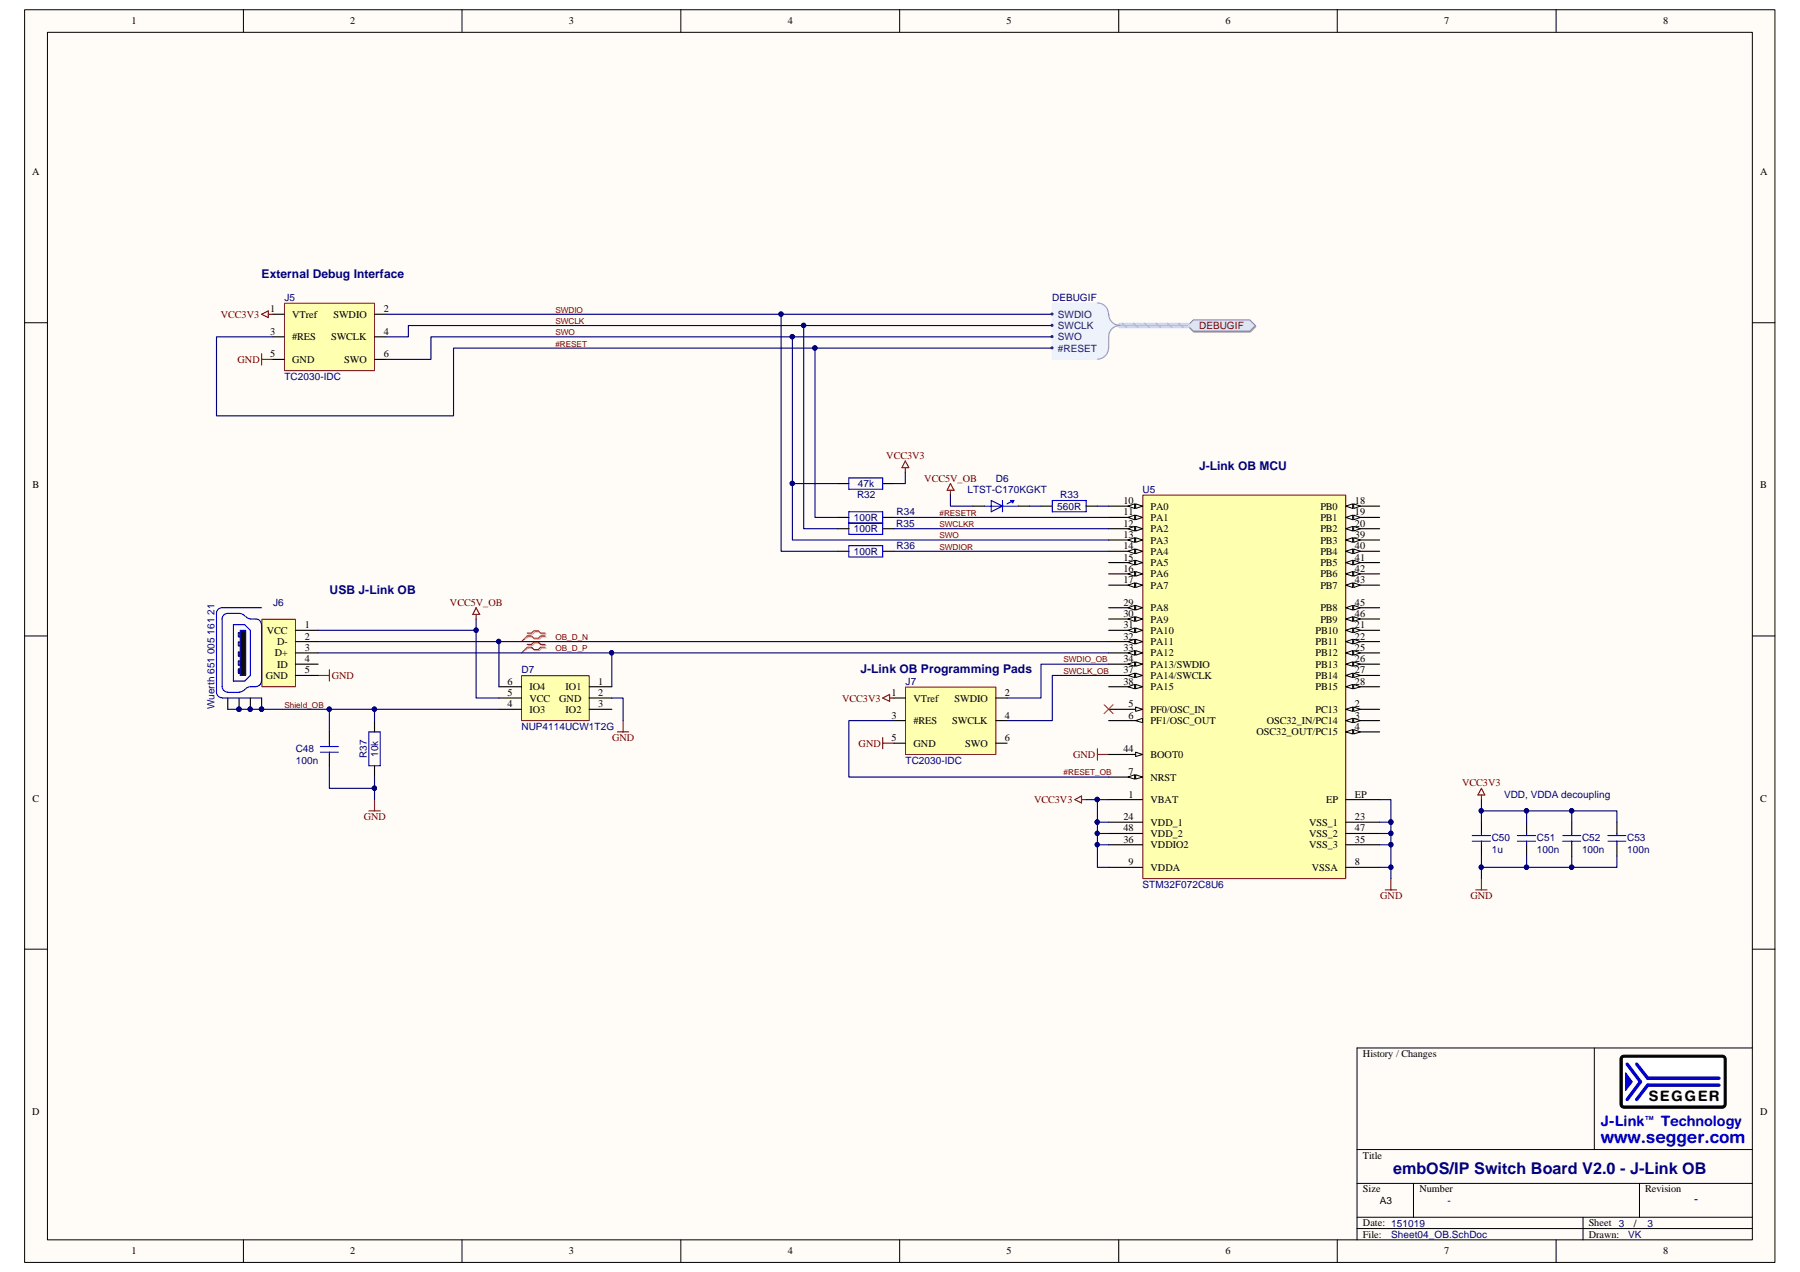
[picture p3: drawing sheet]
<svg xmlns="http://www.w3.org/2000/svg" width="297mm" height="210mm" viewBox="0 0 297 210" stroke-linecap="round" stroke-linejoin="round" font-family="sans-serif">
<path d="M4.1 1.7h288.8v206.6h-288.8z" fill="#fffcf8"/>
<path d="M4.1 1.6h288.8v206.7h-288.8z" fill="none" stroke="#000" stroke-width=".17"/>
<path d="M7.9 5.4h281.3v199.2h-281.3z" fill="#fffcf8"/>
<g fill="none" stroke="#000" stroke-width=".17">
<path d="M7.8 5.3h281.4v199.3h-281.4zM40.2 1.6v3.7M76.2 1.6v3.7M112.3 1.6v3.7M148.5 1.6v3.7M184.6 1.6v3.7M220.7 1.6v3.7M256.8 1.6v3.7M4.1 53.3h3.7M289.2 53.3h3.7M4.1 104.9h3.7M289.2 104.9h3.7"/>
<path d="M4.1 156.6h3.7M289.2 156.6h3.7M267.5 174.3l.5-.2h16.2a.65 .65 0 0 1 .7 .7v7.4a.66 .66 0 0 1-.7 .7h-16.2a.67 .67 0 0 1-.7-.7v-7.4zM40.2 204.6v3.7M76.2 204.6v3.7M112.3 204.6v3.7M148.5 204.6v3.7M184.6 204.6v3.7M220.7 204.6v3.7M256.8 204.6v3.7"/>
</g>
<path d="M267.5 174.3l.5-.2h16.2a.65 .65 0 0 1 .7 .7v7.4a.66 .66 0 0 1-.7 .7h-16.2a.67 .67 0 0 1-.7-.7v-7.4z" fill-rule="evenodd" fill="#000"/>
<path d="M267.8 174.5h16.6l.1 .3v7.6l-.3 .1h-16.4l-.1-.3v-7.4z" fill-rule="evenodd" fill="#fff"/>
<path d="M267.8 174.5h16.6l.1 .3v7.6l-.3 .1h-16.4l-.1-.3v-7.4z" fill="none" stroke="#000" stroke-width=".17"/>
<path d="M268.5 175.6l2.2 2.9-2.2 2.9M270.1 175.6l1.8 2.3h11.8M283.7 179.1h-11.8l-1.8 2.3" fill="none" stroke="#0000bf" stroke-width=".56"/>
<path d="M268.3 177l1.1 1.5-1.1 1.5z" fill="#0000bf"/>
<path d="M268.3 177l1.1 1.5-1.1 1.5z" fill="none" stroke="#0000bf" stroke-width=".17"/>
<path d="M263.1 172.9v16.8M289.2 172.9h-65.3v31.7M223.9 189.7h65.3M223.9 195.3h65.3M233.3 195.3v5.6M270.5 195.3v5.6M223.9 200.9h65.3M223.9 202.7h65.3M261.2 200.9v3.7" fill="none" stroke="#000" stroke-width=".17"/>
<g fill="none" stroke="#800000" stroke-width=".19">
<path d="M145.7 115.2l1.1-.6v1.1zM146.8 115.2h.7M145.7 121.7v1.9M145.7 122.6h1.8M177.4 132l1.1-.6v1.1zM178.5 132h.7M181.1 123.6v1.8M181.1 124.5h1.9M244.5 131.2v.8M244.5 130.1l.5 1.1h-1.1zM228.6 146.9h1.9M229.5 145v1.9"/>
<path d="M243.5 146.9h1.9M244.5 145v1.9"/>
</g>
<g fill="none" stroke="#00f" stroke-width=".19">
<path d="M173.6 82.6h5.6v1.9h-5.6zM242.9 138.8h3.1M242.9 137.9h3.1M244.5 137.5v.4M244.5 138.8v.6M250.4 138.8h3M250.4 137.9h3M251.9 137.5v.4M251.9 138.8v.6M257.9 138.8h3M257.9 137.9h3M259.4 137.5v.4"/>
<path d="M259.4 138.8v.6M265.3 138.8h3M265.3 137.9h3M266.8 137.5v.4M266.8 138.8v.6"/>
</g>
<path d="M171.8 83.5h1.8M179.2 83.5h1.9M244.5 135.7v1.8M244.5 139.4v1.9M251.9 135.7v1.8M251.9 139.4v1.9M259.4 135.7v1.8M259.4 139.4v1.9M266.8 135.7v1.8M266.8 139.4v1.9" fill="none" stroke="#000" stroke-width=".19"/>
<path d="M87.2 104.6h.7l.4-.3h.7l.4 .3h.7M87.2 105.1h.7l.4 .4h.7l.4-.4h.7M87.2 106.5h.7l.4-.4h.7l.4 .4h.7M87.2 107h.7l.4 .4h.7l.4-.4h.7" fill="none" stroke="#d0a19e" stroke-width=".19"/>
<path d="M87.2 105.1l-1.1 .8M87.2 107l-1.1 .7" fill="none" stroke="#d0a19e" stroke-width=".17"/>
<path d="M87 104.5h.7l.4-.4h.8l.3 .4h.8M87 104.9h.7l.4 .4h.8l.3-.4h.8M87 106.3h.7l.4-.3h.8l.3 .3h.8M87 106.8h.7l.4 .4h.8l.3-.4h.8" fill="none" stroke="#f00" stroke-width=".19"/>
<path d="M87 104.9l-.9 1M87 106.8l-.9 .9" fill="none" stroke="#f00" stroke-width=".17"/>
<path d="M149.5 113.4h14.8v11.1h-14.8z" fill="#ffffb0"/>
<path d="M149.4 113.4h14.9v11.1h-14.9z" fill="none" stroke="#800000" stroke-width=".17"/>
<path d="M147.5 115.2h1.9M147.5 118.9h1.9M164.3 115.2h1.9M164.3 118.9h1.9M147.5 122.6h1.9M164.3 122.6h1.9" fill="none" stroke="#000" stroke-width=".19"/>
<path d="M188.6 81.7h33.5v63.3h-33.5z" fill="#ffffb0"/>
<path d="M188.6 81.7h33.5v63.3h-33.5z" fill="none" stroke="#800000" stroke-width=".17"/>
<path d="M183 124.5h5.5" fill="none" stroke="#000" stroke-width=".19"/>
<path d="M187.4 124.1l1.1 .4-1.1 .3z" fill="#fffcf8"/>
<path d="M187.4 124.1l1.1 .4-1.1 .3z" fill="none" stroke="#000" stroke-width=".17"/>
<path d="M183 128.2h5.5" fill="none" stroke="#000" stroke-width=".19"/>
<path d="M187.4 127.8l1.1 .4-1.1 .4z" fill="#fffcf8"/>
<path d="M187.4 127.8l1.1 .4-1.1 .4z" fill="none" stroke="#000" stroke-width=".17"/>
<path d="M186.1 128.2l1.1-.4v.8z" fill="#fffcf8"/>
<path d="M186.1 128.2l1.1-.4v.8z" fill="none" stroke="#000" stroke-width=".17"/>
<path d="M183 117.1h5.5" fill="none" stroke="#000" stroke-width=".19"/>
<path d="M187.4 116.7l1.1 .4-1.1 .3z" fill="#fffcf8"/>
<path d="M187.4 116.7l1.1 .4-1.1 .3z" fill="none" stroke="#000" stroke-width=".17"/>
<path d="M183 118.9h5.5" fill="none" stroke="#000" stroke-width=".19"/>
<path d="M187.4 118.9l1.1-.4v.8z" fill="#fffcf8"/>
<path d="M187.4 118.9l1.1-.4v.8z" fill="none" stroke="#000" stroke-width=".17"/>
<path d="M183 83.5h5.5" fill="none" stroke="#000" stroke-width=".19"/>
<path d="M187.4 83.1l1.1 .4-1.1 .4z" fill="#fffcf8"/>
<path d="M187.4 83.1l1.1 .4-1.1 .4z" fill="none" stroke="#000" stroke-width=".17"/>
<path d="M186.1 83.5l1.1-.4v.8z" fill="#fffcf8"/>
<path d="M186.1 83.5l1.1-.4v.8z" fill="none" stroke="#000" stroke-width=".17"/>
<path d="M183 85.4h5.5" fill="none" stroke="#000" stroke-width=".19"/>
<path d="M187.4 85l1.1 .4-1.1 .4z" fill="#fffcf8"/>
<path d="M187.4 85l1.1 .4-1.1 .4z" fill="none" stroke="#000" stroke-width=".17"/>
<path d="M186.1 85.4l1.1-.4v.8z" fill="#fffcf8"/>
<path d="M186.1 85.4l1.1-.4v.8z" fill="none" stroke="#000" stroke-width=".17"/>
<path d="M183 87.2h5.5" fill="none" stroke="#000" stroke-width=".19"/>
<path d="M187.4 86.9l1.1 .3-1.1 .4z" fill="#fffcf8"/>
<path d="M187.4 86.9l1.1 .3-1.1 .4z" fill="none" stroke="#000" stroke-width=".17"/>
<path d="M186.1 87.2l1.1-.3v.7z" fill="#fffcf8"/>
<path d="M186.1 87.2l1.1-.3v.7z" fill="none" stroke="#000" stroke-width=".17"/>
<path d="M183 89.1h5.5" fill="none" stroke="#000" stroke-width=".19"/>
<path d="M187.4 88.7l1.1 .4-1.1 .4z" fill="#fffcf8"/>
<path d="M187.4 88.7l1.1 .4-1.1 .4z" fill="none" stroke="#000" stroke-width=".17"/>
<path d="M186.1 89.1l1.1-.4v.8z" fill="#fffcf8"/>
<path d="M186.1 89.1l1.1-.4v.8z" fill="none" stroke="#000" stroke-width=".17"/>
<path d="M183 91h5.5" fill="none" stroke="#000" stroke-width=".19"/>
<path d="M187.4 90.6l1.1 .4-1.1 .4z" fill="#fffcf8"/>
<path d="M187.4 90.6l1.1 .4-1.1 .4z" fill="none" stroke="#000" stroke-width=".17"/>
<path d="M186.1 91l1.1-.4v.8z" fill="#fffcf8"/>
<path d="M186.1 91l1.1-.4v.8z" fill="none" stroke="#000" stroke-width=".17"/>
<path d="M183 92.8h5.5" fill="none" stroke="#000" stroke-width=".19"/>
<path d="M187.4 92.5l1.1 .3-1.1 .4z" fill="#fffcf8"/>
<path d="M187.4 92.5l1.1 .3-1.1 .4z" fill="none" stroke="#000" stroke-width=".17"/>
<path d="M186.1 92.8l1.1-.3v.7z" fill="#fffcf8"/>
<path d="M186.1 92.8l1.1-.3v.7z" fill="none" stroke="#000" stroke-width=".17"/>
<path d="M183 94.7h5.5" fill="none" stroke="#000" stroke-width=".19"/>
<path d="M187.4 94.3l1.1 .4-1.1 .4z" fill="#fffcf8"/>
<path d="M187.4 94.3l1.1 .4-1.1 .4z" fill="none" stroke="#000" stroke-width=".17"/>
<path d="M186.1 94.7l1.1-.4v.8z" fill="#fffcf8"/>
<path d="M186.1 94.7l1.1-.4v.8z" fill="none" stroke="#000" stroke-width=".17"/>
<path d="M183 96.6h5.5" fill="none" stroke="#000" stroke-width=".19"/>
<path d="M187.4 96.2l1.1 .4-1.1 .3z" fill="#fffcf8"/>
<path d="M187.4 96.2l1.1 .4-1.1 .3z" fill="none" stroke="#000" stroke-width=".17"/>
<path d="M186.1 96.6l1.1-.4v.7z" fill="#fffcf8"/>
<path d="M186.1 96.6l1.1-.4v.7z" fill="none" stroke="#000" stroke-width=".17"/>
<path d="M183 100.3h5.5" fill="none" stroke="#000" stroke-width=".19"/>
<path d="M187.4 99.9l1.1 .4-1.1 .4z" fill="#fffcf8"/>
<path d="M187.4 99.9l1.1 .4-1.1 .4z" fill="none" stroke="#000" stroke-width=".17"/>
<path d="M186.1 100.3l1.1-.4v.8z" fill="#fffcf8"/>
<path d="M186.1 100.3l1.1-.4v.8z" fill="none" stroke="#000" stroke-width=".17"/>
<path d="M183 102.2h5.5" fill="none" stroke="#000" stroke-width=".19"/>
<path d="M187.4 101.8l1.1 .4-1.1 .3z" fill="#fffcf8"/>
<path d="M187.4 101.8l1.1 .4-1.1 .3z" fill="none" stroke="#000" stroke-width=".17"/>
<path d="M186.1 102.2l1.1-.4v.7z" fill="#fffcf8"/>
<path d="M186.1 102.2l1.1-.4v.7z" fill="none" stroke="#000" stroke-width=".17"/>
<path d="M183 104h5.5" fill="none" stroke="#000" stroke-width=".19"/>
<path d="M187.4 103.6l1.1 .4-1.1 .4z" fill="#fffcf8"/>
<path d="M187.4 103.6l1.1 .4-1.1 .4z" fill="none" stroke="#000" stroke-width=".17"/>
<path d="M186.1 104l1.1-.4v.8z" fill="#fffcf8"/>
<path d="M186.1 104l1.1-.4v.8z" fill="none" stroke="#000" stroke-width=".17"/>
<path d="M183 105.9h5.5" fill="none" stroke="#000" stroke-width=".19"/>
<path d="M187.4 105.5l1.1 .4-1.1 .4z" fill="#fffcf8"/>
<path d="M187.4 105.5l1.1 .4-1.1 .4z" fill="none" stroke="#000" stroke-width=".17"/>
<path d="M186.1 105.9l1.1-.4v.8z" fill="#fffcf8"/>
<path d="M186.1 105.9l1.1-.4v.8z" fill="none" stroke="#000" stroke-width=".17"/>
<path d="M183 107.7h5.5" fill="none" stroke="#000" stroke-width=".19"/>
<path d="M187.4 107.4l1.1 .3-1.1 .4z" fill="#fffcf8"/>
<path d="M187.4 107.4l1.1 .3-1.1 .4z" fill="none" stroke="#000" stroke-width=".17"/>
<path d="M186.1 107.7l1.1-.3v.7z" fill="#fffcf8"/>
<path d="M186.1 107.7l1.1-.3v.7z" fill="none" stroke="#000" stroke-width=".17"/>
<path d="M183 109.6h5.5" fill="none" stroke="#000" stroke-width=".19"/>
<path d="M187.4 109.2l1.1 .4-1.1 .3z" fill="#fffcf8"/>
<path d="M187.4 109.2l1.1 .4-1.1 .3z" fill="none" stroke="#000" stroke-width=".17"/>
<path d="M186.1 109.6l1.1-.4v.7z" fill="#fffcf8"/>
<path d="M186.1 109.6l1.1-.4v.7z" fill="none" stroke="#000" stroke-width=".17"/>
<path d="M183 111.5h5.5" fill="none" stroke="#000" stroke-width=".19"/>
<path d="M187.4 111.1l1.1 .4-1.1 .3z" fill="#fffcf8"/>
<path d="M187.4 111.1l1.1 .4-1.1 .3z" fill="none" stroke="#000" stroke-width=".17"/>
<path d="M186.1 111.5l1.1-.4v.7z" fill="#fffcf8"/>
<path d="M186.1 111.5l1.1-.4v.7z" fill="none" stroke="#000" stroke-width=".17"/>
<path d="M183 113.3h5.5" fill="none" stroke="#000" stroke-width=".19"/>
<path d="M187.4 112.9l1.1 .4-1.1 .4z" fill="#fffcf8"/>
<path d="M187.4 112.9l1.1 .4-1.1 .4z" fill="none" stroke="#000" stroke-width=".17"/>
<path d="M186.1 113.3l1.1-.4v.8z" fill="#fffcf8"/>
<path d="M186.1 113.3l1.1-.4v.8z" fill="none" stroke="#000" stroke-width=".17"/>
<path d="M222.1 83.5h5.6" fill="none" stroke="#000" stroke-width=".19"/>
<path d="M222.1 83.5l1.1-.4v.8z" fill="#fffcf8"/>
<path d="M222.1 83.5l1.1-.4v.8z" fill="none" stroke="#000" stroke-width=".17"/>
<path d="M223.4 83.1l1.1 .4-1.1 .4z" fill="#fffcf8"/>
<path d="M223.4 83.1l1.1 .4-1.1 .4z" fill="none" stroke="#000" stroke-width=".17"/>
<path d="M222.1 85.4h5.6" fill="none" stroke="#000" stroke-width=".19"/>
<path d="M222.1 85.4l1.1-.4v.8z" fill="#fffcf8"/>
<path d="M222.1 85.4l1.1-.4v.8z" fill="none" stroke="#000" stroke-width=".17"/>
<path d="M223.4 85l1.1 .4-1.1 .4z" fill="#fffcf8"/>
<path d="M223.4 85l1.1 .4-1.1 .4z" fill="none" stroke="#000" stroke-width=".17"/>
<path d="M222.1 87.2h5.6" fill="none" stroke="#000" stroke-width=".19"/>
<path d="M222.1 87.2l1.1-.3v.7z" fill="#fffcf8"/>
<path d="M222.1 87.2l1.1-.3v.7z" fill="none" stroke="#000" stroke-width=".17"/>
<path d="M223.4 86.9l1.1 .3-1.1 .4z" fill="#fffcf8"/>
<path d="M223.4 86.9l1.1 .3-1.1 .4z" fill="none" stroke="#000" stroke-width=".17"/>
<path d="M222.1 89.1h5.6" fill="none" stroke="#000" stroke-width=".19"/>
<path d="M222.1 89.1l1.1-.4v.8z" fill="#fffcf8"/>
<path d="M222.1 89.1l1.1-.4v.8z" fill="none" stroke="#000" stroke-width=".17"/>
<path d="M223.4 88.7l1.1 .4-1.1 .4z" fill="#fffcf8"/>
<path d="M223.4 88.7l1.1 .4-1.1 .4z" fill="none" stroke="#000" stroke-width=".17"/>
<path d="M222.1 91h5.6" fill="none" stroke="#000" stroke-width=".19"/>
<path d="M222.1 91l1.1-.4v.8z" fill="#fffcf8"/>
<path d="M222.1 91l1.1-.4v.8z" fill="none" stroke="#000" stroke-width=".17"/>
<path d="M223.4 90.6l1.1 .4-1.1 .4z" fill="#fffcf8"/>
<path d="M223.4 90.6l1.1 .4-1.1 .4z" fill="none" stroke="#000" stroke-width=".17"/>
<path d="M222.1 92.8h5.6" fill="none" stroke="#000" stroke-width=".19"/>
<path d="M222.1 92.8l1.1-.3v.7z" fill="#fffcf8"/>
<path d="M222.1 92.8l1.1-.3v.7z" fill="none" stroke="#000" stroke-width=".17"/>
<path d="M223.4 92.5l1.1 .3-1.1 .4z" fill="#fffcf8"/>
<path d="M223.4 92.5l1.1 .3-1.1 .4z" fill="none" stroke="#000" stroke-width=".17"/>
<path d="M222.1 94.7h5.6" fill="none" stroke="#000" stroke-width=".19"/>
<path d="M222.1 94.7l1.1-.4v.8z" fill="#fffcf8"/>
<path d="M222.1 94.7l1.1-.4v.8z" fill="none" stroke="#000" stroke-width=".17"/>
<path d="M223.4 94.3l1.1 .4-1.1 .4z" fill="#fffcf8"/>
<path d="M223.4 94.3l1.1 .4-1.1 .4z" fill="none" stroke="#000" stroke-width=".17"/>
<path d="M222.1 96.6h5.6" fill="none" stroke="#000" stroke-width=".19"/>
<path d="M222.1 96.6l1.1-.4v.7z" fill="#fffcf8"/>
<path d="M222.1 96.6l1.1-.4v.7z" fill="none" stroke="#000" stroke-width=".17"/>
<path d="M223.4 96.2l1.1 .4-1.1 .3z" fill="#fffcf8"/>
<path d="M223.4 96.2l1.1 .4-1.1 .3z" fill="none" stroke="#000" stroke-width=".17"/>
<path d="M222.1 100.3h5.6" fill="none" stroke="#000" stroke-width=".19"/>
<path d="M222.1 100.3l1.1-.4v.8z" fill="#fffcf8"/>
<path d="M222.1 100.3l1.1-.4v.8z" fill="none" stroke="#000" stroke-width=".17"/>
<path d="M223.4 99.9l1.1 .4-1.1 .4z" fill="#fffcf8"/>
<path d="M223.4 99.9l1.1 .4-1.1 .4z" fill="none" stroke="#000" stroke-width=".17"/>
<path d="M222.1 102.2h5.6" fill="none" stroke="#000" stroke-width=".19"/>
<path d="M222.1 102.2l1.1-.4v.7z" fill="#fffcf8"/>
<path d="M222.1 102.2l1.1-.4v.7z" fill="none" stroke="#000" stroke-width=".17"/>
<path d="M223.4 101.8l1.1 .4-1.1 .3z" fill="#fffcf8"/>
<path d="M223.4 101.8l1.1 .4-1.1 .3z" fill="none" stroke="#000" stroke-width=".17"/>
<path d="M222.1 104h5.6" fill="none" stroke="#000" stroke-width=".19"/>
<path d="M222.1 104l1.1-.4v.8z" fill="#fffcf8"/>
<path d="M222.1 104l1.1-.4v.8z" fill="none" stroke="#000" stroke-width=".17"/>
<path d="M223.4 103.6l1.1 .4-1.1 .4z" fill="#fffcf8"/>
<path d="M223.4 103.6l1.1 .4-1.1 .4z" fill="none" stroke="#000" stroke-width=".17"/>
<path d="M222.1 105.9h5.6" fill="none" stroke="#000" stroke-width=".19"/>
<path d="M222.1 105.9l1.1-.4v.8z" fill="#fffcf8"/>
<path d="M222.1 105.9l1.1-.4v.8z" fill="none" stroke="#000" stroke-width=".17"/>
<path d="M223.4 105.5l1.1 .4-1.1 .4z" fill="#fffcf8"/>
<path d="M223.4 105.5l1.1 .4-1.1 .4z" fill="none" stroke="#000" stroke-width=".17"/>
<path d="M222.1 107.7h5.6" fill="none" stroke="#000" stroke-width=".19"/>
<path d="M222.1 107.7l1.1-.3v.7z" fill="#fffcf8"/>
<path d="M222.1 107.7l1.1-.3v.7z" fill="none" stroke="#000" stroke-width=".17"/>
<path d="M223.4 107.4l1.1 .3-1.1 .4z" fill="#fffcf8"/>
<path d="M223.4 107.4l1.1 .3-1.1 .4z" fill="none" stroke="#000" stroke-width=".17"/>
<path d="M222.1 109.6h5.6" fill="none" stroke="#000" stroke-width=".19"/>
<path d="M222.1 109.6l1.1-.4v.7z" fill="#fffcf8"/>
<path d="M222.1 109.6l1.1-.4v.7z" fill="none" stroke="#000" stroke-width=".17"/>
<path d="M223.4 109.2l1.1 .4-1.1 .3z" fill="#fffcf8"/>
<path d="M223.4 109.2l1.1 .4-1.1 .3z" fill="none" stroke="#000" stroke-width=".17"/>
<path d="M222.1 111.5h5.6" fill="none" stroke="#000" stroke-width=".19"/>
<path d="M222.1 111.5l1.1-.4v.7z" fill="#fffcf8"/>
<path d="M222.1 111.5l1.1-.4v.7z" fill="none" stroke="#000" stroke-width=".17"/>
<path d="M223.4 111.1l1.1 .4-1.1 .3z" fill="#fffcf8"/>
<path d="M223.4 111.1l1.1 .4-1.1 .3z" fill="none" stroke="#000" stroke-width=".17"/>
<path d="M222.1 113.3h5.6" fill="none" stroke="#000" stroke-width=".19"/>
<path d="M222.1 113.3l1.1-.4v.8z" fill="#fffcf8"/>
<path d="M222.1 113.3l1.1-.4v.8z" fill="none" stroke="#000" stroke-width=".17"/>
<path d="M223.4 112.9l1.1 .4-1.1 .4z" fill="#fffcf8"/>
<path d="M223.4 112.9l1.1 .4-1.1 .4z" fill="none" stroke="#000" stroke-width=".17"/>
<path d="M222.1 117.1h5.6" fill="none" stroke="#000" stroke-width=".19"/>
<path d="M222.1 117.1l1.1-.4v.7z" fill="#fffcf8"/>
<path d="M222.1 117.1l1.1-.4v.7z" fill="none" stroke="#000" stroke-width=".17"/>
<path d="M223.4 116.7l1.1 .4-1.1 .3z" fill="#fffcf8"/>
<path d="M223.4 116.7l1.1 .4-1.1 .3z" fill="none" stroke="#000" stroke-width=".17"/>
<path d="M222.1 118.9h5.6" fill="none" stroke="#000" stroke-width=".19"/>
<path d="M222.1 118.9l1.1-.4v.8z" fill="#fffcf8"/>
<path d="M222.1 118.9l1.1-.4v.8z" fill="none" stroke="#000" stroke-width=".17"/>
<path d="M223.4 118.5l1.1 .4-1.1 .4z" fill="#fffcf8"/>
<path d="M223.4 118.5l1.1 .4-1.1 .4z" fill="none" stroke="#000" stroke-width=".17"/>
<path d="M222.1 120.8h5.6" fill="none" stroke="#000" stroke-width=".19"/>
<path d="M222.1 120.8l1.1-.4v.7z" fill="#fffcf8"/>
<path d="M222.1 120.8l1.1-.4v.7z" fill="none" stroke="#000" stroke-width=".17"/>
<path d="M223.4 120.4l1.1 .4-1.1 .3z" fill="#fffcf8"/>
<path d="M223.4 120.4l1.1 .4-1.1 .3z" fill="none" stroke="#000" stroke-width=".17"/>
<g fill="none" stroke="#000" stroke-width=".19">
<path d="M61.8 118.9v1.9M54.4 120.8v1.8M54.4 124.5v1.9M61.8 126.4v1.8M183 132h5.5M183 135.7h5.5M183 139.4h5.5M183 137.5h5.5M222.1 132h5.6M222.1 135.7h5.6M222.1 139.4h5.6M222.1 137.5h5.6"/>
<path d="M183 143.1h5.5M222.1 143.1h5.6"/>
</g>
<path d="M182.2 116.3l1.5 1.5M183.7 116.3l-1.5 1.5" fill="none" stroke="#f00" stroke-width=".17"/>
<path d="M52.9 123.2h2.9M52.9 124.1h2.9M54.4 122.6v.6M54.4 124.1v.4M60.9 120.8h1.8v5.6h-1.8z" fill="none" stroke="#00f" stroke-width=".19"/>
<path d="M102.8 118.9v1.9M60.9 133.8h1.8M61.8 132v1.8M101.9 120.8h1.9" fill="none" stroke="#800000" stroke-width=".19"/>
<path d="M196.1 53.9l.9-.9h9.3l1 .9-1 .9h-9.3z" fill-rule="evenodd" fill="#bac0ca"/>
<path d="M196.1 53.9l.9-.9h9.3l1 .9-1 .9h-9.3z" fill="none" stroke="#a6acb6" stroke-width=".17"/>
<path d="M196 53.7l.9-.9h9.3l1 .9-1 1h-9.3z" fill-rule="evenodd" fill="#d5e4ff"/>
<path d="M196 53.7l.9-.9h9.3l1 .9-1 1h-9.3z" fill="none" stroke="#70809b" stroke-width=".17"/>
<path d="M140.1 78.9h5.6v1.8h-5.6zM140.1 84.5h5.6v3.7h-5.6zM140.1 90h5.6v1.9h-5.6zM140.1 86.3h5.6" fill="none" stroke="#00f" stroke-width=".19"/>
<path d="M138.2 79.8h1.9M145.7 79.8h1.8M138.2 85.4h1.9M138.2 87.2h1.9M138.2 91h1.9M145.7 85.4h1.8M145.7 87.2h1.8M145.7 91h1.8" fill="none" stroke="#000" stroke-width=".19"/>
<path d="M149.4 76.1l.6 1.1h-1.2zM149.4 77.2v.7M156.8 79.8l.6 1.1h-1.1zM156.8 80.9v.8M52.5 111.5h1.9M54.4 110.5v1.9" fill="none" stroke="#800000" stroke-width=".19"/>
<path d="M86.1 111.5h11.1v7.4h-11.1z" fill="#ffffb0"/>
<path d="M86.1 111.5h11.1v7.4h-11.1z" fill="none" stroke="#800000" stroke-width=".17"/>
<path d="M82.3 115.2h3.8M82.3 113.3h3.8M82.3 117.1h3.8M97.2 115.2h3.8M97.2 113.3h3.8M97.2 117.1h3.8" fill="none" stroke="#000" stroke-width=".19"/>
<path d="M43.2 51.9l1.1-.6v1.1zM43.2 58.4v1.8M43.2 59.3h1.8M44.3 51.9h.7" fill="none" stroke="#800000" stroke-width=".19"/>
<path d="M47 50.1h14.8v11.1h-14.8z" fill="#ffffb0"/>
<path d="M46.9 50h14.9v11.2h-14.9z" fill="none" stroke="#800000" stroke-width=".17"/>
<path d="M45 51.9h1.9M45 55.6h1.9M45 59.3h1.9M61.8 51.9h1.9M61.8 55.6h1.9M61.8 59.3h1.9" fill="none" stroke="#000" stroke-width=".19"/>
<path d="M259.4 133.8v1.9" fill="none" stroke="#000080" stroke-width=".19"/>
<circle cx="259.4" cy="133.8" r=".36" fill="#000080"/>
<circle cx="259.4" cy="133.8" r=".36" fill="none" stroke="#000080" stroke-width=".17"/>
<path d="M259.4 141.3v1.8" fill="none" stroke="#000080" stroke-width=".19"/>
<circle cx="259.4" cy="143.1" r=".36" fill="#000080"/>
<circle cx="259.4" cy="143.1" r=".36" fill="none" stroke="#000080" stroke-width=".17"/>
<path d="M251.9 133.8v1.9" fill="none" stroke="#000080" stroke-width=".19"/>
<circle cx="251.9" cy="133.8" r=".36" fill="#000080"/>
<circle cx="251.9" cy="133.8" r=".36" fill="none" stroke="#000080" stroke-width=".17"/>
<path d="M251.9 141.3v1.8" fill="none" stroke="#000080" stroke-width=".19"/>
<circle cx="251.9" cy="143.1" r=".36" fill="#000080"/>
<circle cx="251.9" cy="143.1" r=".36" fill="none" stroke="#000080" stroke-width=".17"/>
<path d="M244.5 132v3.7" fill="none" stroke="#000080" stroke-width=".19"/>
<circle cx="244.4" cy="133.8" r=".35" fill="#000080"/>
<circle cx="244.4" cy="133.8" r=".35" fill="none" stroke="#000080" stroke-width=".17"/>
<path d="M181.1 139.4h1.9" fill="none" stroke="#000080" stroke-width=".19"/>
<circle cx="181" cy="139.4" r=".35" fill="#000080"/>
<circle cx="181" cy="139.4" r=".35" fill="none" stroke="#000080" stroke-width=".17"/>
<path d="M181.1 137.5h1.9" fill="none" stroke="#000080" stroke-width=".19"/>
<circle cx="181" cy="137.5" r=".35" fill="#000080"/>
<circle cx="181" cy="137.5" r=".35" fill="none" stroke="#000080" stroke-width=".17"/>
<path d="M227.7 137.5h1.8" fill="none" stroke="#000080" stroke-width=".19"/>
<circle cx="229.5" cy="137.5" r=".35" fill="#000080"/>
<circle cx="229.5" cy="137.5" r=".35" fill="none" stroke="#000080" stroke-width=".17"/>
<path d="M227.7 139.4h1.8" fill="none" stroke="#000080" stroke-width=".19"/>
<circle cx="229.5" cy="139.4" r=".35" fill="#000080"/>
<circle cx="229.5" cy="139.4" r=".35" fill="none" stroke="#000080" stroke-width=".17"/>
<path d="M227.7 143.1h1.8" fill="none" stroke="#000080" stroke-width=".19"/>
<circle cx="229.5" cy="143.1" r=".35" fill="#000080"/>
<circle cx="229.5" cy="143.1" r=".35" fill="none" stroke="#000080" stroke-width=".17"/>
<path d="M244.5 141.3v3.7" fill="none" stroke="#000080" stroke-width=".19"/>
<circle cx="244.4" cy="143.1" r=".35" fill="#000080"/>
<circle cx="244.4" cy="143.1" r=".35" fill="none" stroke="#000080" stroke-width=".17"/>
<path d="M244.5 133.8h22.3v1.9" fill="none" stroke="#000080" stroke-width=".19"/>
<circle cx="259.4" cy="133.8" r=".36" fill="#000080"/>
<circle cx="259.4" cy="133.8" r=".36" fill="none" stroke="#000080" stroke-width=".17"/>
<circle cx="251.9" cy="133.8" r=".36" fill="#000080"/>
<circle cx="251.9" cy="133.8" r=".36" fill="none" stroke="#000080" stroke-width=".17"/>
<circle cx="244.4" cy="133.8" r=".35" fill="#000080"/>
<circle cx="244.4" cy="133.8" r=".35" fill="none" stroke="#000080" stroke-width=".17"/>
<path d="M266.8 141.3v1.8h-22.3" fill="none" stroke="#000080" stroke-width=".19"/>
<circle cx="244.4" cy="143.1" r=".35" fill="#000080"/>
<circle cx="244.4" cy="143.1" r=".35" fill="none" stroke="#000080" stroke-width=".17"/>
<circle cx="251.9" cy="143.1" r=".36" fill="#000080"/>
<circle cx="251.9" cy="143.1" r=".36" fill="none" stroke="#000080" stroke-width=".17"/>
<circle cx="259.4" cy="143.1" r=".36" fill="#000080"/>
<circle cx="259.4" cy="143.1" r=".36" fill="none" stroke="#000080" stroke-width=".17"/>
<path d="M147.5 118.9h-7.4v9.3h42.9M183 109.6h-11.2v5.6h-5.6M183 111.5h-9.4v7.4h-7.4M227.7 132h1.8v3.7" fill="none" stroke="#000080" stroke-width=".19"/>
<circle cx="229.5" cy="135.7" r=".35" fill="#000080"/>
<circle cx="229.5" cy="135.7" r=".35" fill="none" stroke="#000080" stroke-width=".17"/>
<path d="M227.7 135.7h1.8" fill="none" stroke="#000080" stroke-width=".19"/>
<circle cx="229.5" cy="135.7" r=".35" fill="#000080"/>
<circle cx="229.5" cy="135.7" r=".35" fill="none" stroke="#000080" stroke-width=".17"/>
<path d="M229.5 135.7v9.3" fill="none" stroke="#000080" stroke-width=".19"/>
<circle cx="229.5" cy="135.7" r=".35" fill="#000080"/>
<circle cx="229.5" cy="135.7" r=".35" fill="none" stroke="#000080" stroke-width=".17"/>
<circle cx="229.5" cy="137.5" r=".35" fill="#000080"/>
<circle cx="229.5" cy="137.5" r=".35" fill="none" stroke="#000080" stroke-width=".17"/>
<circle cx="229.5" cy="139.4" r=".35" fill="#000080"/>
<circle cx="229.5" cy="139.4" r=".35" fill="none" stroke="#000080" stroke-width=".17"/>
<circle cx="229.5" cy="143.1" r=".35" fill="#000080"/>
<circle cx="229.5" cy="143.1" r=".35" fill="none" stroke="#000080" stroke-width=".17"/>
<path d="M181.1 135.7v7.4h1.9" fill="none" stroke="#000080" stroke-width=".19"/>
<circle cx="181" cy="139.4" r=".35" fill="#000080"/>
<circle cx="181" cy="139.4" r=".35" fill="none" stroke="#000080" stroke-width=".17"/>
<circle cx="181" cy="137.5" r=".35" fill="#000080"/>
<circle cx="181" cy="137.5" r=".35" fill="none" stroke="#000080" stroke-width=".17"/>
<circle cx="181" cy="135.7" r=".35" fill="#000080"/>
<circle cx="181" cy="135.7" r=".35" fill="none" stroke="#000080" stroke-width=".17"/>
<path d="M181.1 135.7h1.9" fill="none" stroke="#000080" stroke-width=".19"/>
<circle cx="181" cy="135.7" r=".35" fill="#000080"/>
<circle cx="181" cy="135.7" r=".35" fill="none" stroke="#000080" stroke-width=".17"/>
<path d="M181.1 132h1.9" fill="none" stroke="#000080" stroke-width=".19"/>
<circle cx="181" cy="131.9" r=".35" fill="#000080"/>
<circle cx="181" cy="131.9" r=".35" fill="none" stroke="#000080" stroke-width=".17"/>
<path d="M181.1 132v3.7" fill="none" stroke="#000080" stroke-width=".19"/>
<circle cx="181" cy="135.7" r=".35" fill="#000080"/>
<circle cx="181" cy="135.7" r=".35" fill="none" stroke="#000080" stroke-width=".17"/>
<circle cx="181" cy="131.9" r=".35" fill="#000080"/>
<circle cx="181" cy="131.9" r=".35" fill="none" stroke="#000080" stroke-width=".17"/>
<path d="M179.2 132h1.9" fill="none" stroke="#000080" stroke-width=".19"/>
<circle cx="181" cy="131.9" r=".35" fill="#000080"/>
<circle cx="181" cy="131.9" r=".35" fill="none" stroke="#000080" stroke-width=".17"/>
<path d="M156.8 81.7v1.8h3.8M169.9 83.5h1.9M181.1 83.5h1.9M61.8 117.1v1.8" fill="none" stroke="#000080" stroke-width=".19"/>
<circle cx="61.8" cy="117" r=".36" fill="#000080"/>
<circle cx="61.8" cy="117" r=".36" fill="none" stroke="#000080" stroke-width=".17"/>
<path d="M54.4 126.4v3.7h7.4" fill="none" stroke="#000080" stroke-width=".19"/>
<circle cx="61.8" cy="130.1" r=".36" fill="#000080"/>
<circle cx="61.8" cy="130.1" r=".36" fill="none" stroke="#000080" stroke-width=".17"/>
<path d="M61.8 128.2v3.8" fill="none" stroke="#000080" stroke-width=".19"/>
<circle cx="61.8" cy="130.1" r=".36" fill="#000080"/>
<circle cx="61.8" cy="130.1" r=".36" fill="none" stroke="#000080" stroke-width=".17"/>
<path d="M128.9 51.9v39.1h9.3M147.5 85.4h35.5M147.5 87.2h35.5M147.5 91h35.5" fill="none" stroke="#000080" stroke-width=".19"/>
<circle cx="128.9" cy="51.8" r=".36" fill="#000080"/>
<circle cx="128.9" cy="51.8" r=".36" fill="none" stroke="#000080" stroke-width=".17"/>
<path d="M132.6 53.7v33.5h5.6" fill="none" stroke="#000080" stroke-width=".19"/>
<circle cx="132.6" cy="53.7" r=".36" fill="#000080"/>
<circle cx="132.6" cy="53.7" r=".36" fill="none" stroke="#000080" stroke-width=".17"/>
<path d="M130.8 79.8h7.4M149.4 77.9v1.9h-1.9" fill="none" stroke="#000080" stroke-width=".19"/>
<circle cx="130.7" cy="79.8" r=".36" fill="#000080"/>
<circle cx="130.7" cy="79.8" r=".36" fill="none" stroke="#000080" stroke-width=".17"/>
<path d="M130.8 55.6v33.5h52.2" fill="none" stroke="#000080" stroke-width=".19"/>
<circle cx="130.7" cy="79.8" r=".36" fill="#000080"/>
<circle cx="130.7" cy="79.8" r=".36" fill="none" stroke="#000080" stroke-width=".17"/>
<circle cx="130.7" cy="55.6" r=".36" fill="#000080"/>
<circle cx="130.7" cy="55.6" r=".36" fill="none" stroke="#000080" stroke-width=".17"/>
<path d="M54.4 117.1v3.7" fill="none" stroke="#000080" stroke-width=".19"/>
<circle cx="54.3" cy="117" r=".36" fill="#000080"/>
<circle cx="54.3" cy="117" r=".36" fill="none" stroke="#000080" stroke-width=".17"/>
<path d="M82.3 105.9v7.4M101 115.2h1.8v3.7" fill="none" stroke="#000080" stroke-width=".19"/>
<circle cx="82.3" cy="105.9" r=".35" fill="#000080"/>
<circle cx="82.3" cy="105.9" r=".35" fill="none" stroke="#000080" stroke-width=".17"/>
<path d="M101 107.7v5.6" fill="none" stroke="#000080" stroke-width=".19"/>
<circle cx="100.9" cy="107.7" r=".35" fill="#000080"/>
<circle cx="100.9" cy="107.7" r=".35" fill="none" stroke="#000080" stroke-width=".17"/>
<path d="M52.5 104h26.1v11.2h3.7" fill="none" stroke="#000080" stroke-width=".19"/>
<circle cx="78.6" cy="104" r=".35" fill="#000080"/>
<circle cx="78.6" cy="104" r=".35" fill="none" stroke="#000080" stroke-width=".17"/>
<path d="M184.8 53.7h11.2" fill="none" stroke="#cbdaff" stroke-width=".93"/>
<path d="M185.2 53.4l.7 .6M187.1 53.4l.7 .6M188.9 53.4l.7 .6M190.8 53.4l.7 .6M192.7 53.4l.7 .6M194.5 53.4l.7 .6" fill="none" stroke="#adbce7" stroke-width=".28"/>
<path d="M184.8 53.7h11.2" fill="none" stroke="#adbce7" stroke-width=".19"/>
<path d="M78.6 100.3l.6 1.1h-1.2zM78.6 101.4v.8" fill="none" stroke="#800000" stroke-width=".19"/>
<path d="M78.6 102.2v1.8" fill="none" stroke="#000080" stroke-width=".19"/>
<circle cx="78.6" cy="104" r=".35" fill="#000080"/>
<circle cx="78.6" cy="104" r=".35" fill="none" stroke="#000080" stroke-width=".17"/>
<path d="M45 55.6h-9.3v13h39.1v-11.2h98.8" fill="none" stroke="#000080" stroke-width=".19"/>
<circle cx="134.5" cy="57.4" r=".36" fill="#000080"/>
<circle cx="134.5" cy="57.4" r=".36" fill="none" stroke="#000080" stroke-width=".17"/>
<path d="M173.6 55.6h-102.5v3.7h-7.4" fill="none" stroke="#000080" stroke-width=".19"/>
<circle cx="130.7" cy="55.6" r=".36" fill="#000080"/>
<circle cx="130.7" cy="55.6" r=".36" fill="none" stroke="#000080" stroke-width=".17"/>
<path d="M173.6 53.7h-106.2v1.9h-3.7" fill="none" stroke="#000080" stroke-width=".19"/>
<circle cx="132.6" cy="53.7" r=".36" fill="#000080"/>
<circle cx="132.6" cy="53.7" r=".36" fill="none" stroke="#000080" stroke-width=".17"/>
<path d="M63.7 51.9h109.9" fill="none" stroke="#000080" stroke-width=".19"/>
<circle cx="128.9" cy="51.8" r=".36" fill="#000080"/>
<circle cx="128.9" cy="51.8" r=".36" fill="none" stroke="#000080" stroke-width=".17"/>
<path d="M173.6 50h7.5a1.96 1.96 0 0 1 1.9 2.3l.4 .8 1 .6-1 .6-.4 .8v2.3l-.3 1-.7 .7-.9 .2h-7.5z" fill-rule="evenodd" fill="#edf2fb"/>
<path d="M173.6 50h7.5a1.96 1.96 0 0 1 1.9 2.3l.4 .8 1 .6-1 .6-.4 .8v2.3l-.3 1-.7 .7-.9 .2h-7.5z" fill="none" stroke="#edf2fb" stroke-width=".17"/>
<path d="M181.1 50a1.81 1.81 0 0 1 1.8 1.9M182.9 57.4a1.83 1.83 0 0 1-1.8 1.9M183 51.9a1.81 1.81 0 0 0 1.8 1.8M183 51.9h.1M184.8 53.7a1.81 1.81 0 0 0-1.8 1.9v1.8" fill="none" stroke="#8f9ec9" stroke-width=".19"/>
<path d="M173.5 51.7h.2v.2h-.2z" fill-rule="evenodd" fill="#003a70"/>
<path d="M173.5 51.7h.2v.2h-.2z" fill="none" stroke="#003a70" stroke-width=".17"/>
<path d="M173.5 53.6h.2v.2h-.2z" fill-rule="evenodd" fill="#003a70"/>
<path d="M173.5 53.6h.2v.2h-.2z" fill="none" stroke="#003a70" stroke-width=".17"/>
<path d="M173.5 55.4h.2v.3h-.2z" fill-rule="evenodd" fill="#003a70"/>
<path d="M173.5 55.4h.2v.3h-.2z" fill="none" stroke="#003a70" stroke-width=".17"/>
<circle cx="173.6" cy="57.4" r=".17" fill="#003a70"/>
<circle cx="173.6" cy="57.4" r=".17" fill="none" stroke="#003a70" stroke-width=".17"/>
<path d="M134.5 57.4v28h3.7" fill="none" stroke="#000080" stroke-width=".19"/>
<circle cx="134.5" cy="57.4" r=".36" fill="#000080"/>
<circle cx="134.5" cy="57.4" r=".36" fill="none" stroke="#000080" stroke-width=".17"/>
<path d="M43.3 102.2h5.5v11.1h-5.5z" fill="#ffffb0"/>
<path d="M43.2 102.2h5.6v11.1h-5.6z" fill="none" stroke="#800000" stroke-width=".17"/>
<path d="M48.8 104h3.7M48.8 105.9h3.7M48.8 107.7h3.7M48.8 111.5h3.7M48.8 109.6h3.7" fill="none" stroke="#000" stroke-width=".19"/>
<path d="M37.6 114.3h1.9M38.5 103.1h1.9l.9 .9v7.5l-.9 .9h-1.9zM40.5 101.7a1.26 1.26 0 0 0-1-.5h-1.9a.89 .89 0 0 0-.9 1v11.1a.93 .93 0 0 0 .9 .9M40.5 113.7l-.5 .4-.5 .1M40.6 101.8l.4 .3h.3M41.3 102.2h.9a.9 .9 0 0 1 .9 .9M42.2 113.3a1.7 1.7 0 0 0-1.6 .4M43.1 112.4a.89 .89 0 0 1-.9 .9M43.2 103.1v9.3" fill="none" stroke="#00f" stroke-width=".19"/>
<path d="M39.4 104.4h.2v.7h-.2z" fill="#f00"/>
<path d="M39.3 104.4h.3v.7h-.3z" fill="none" stroke="#000080" stroke-width=".17"/>
<path d="M39.4 106h.2v.6h-.2z" fill="#cac6ba"/>
<path d="M39.3 105.9h.3v.7h-.3z" fill="none" stroke="#000080" stroke-width=".17"/>
<path d="M39.4 107.6h.2v.7h-.2z" fill="#00bf00"/>
<path d="M39.3 107.6h.3v.7h-.3zM39.3 110.4h.3v.7h-.3z" fill="none" stroke="#000080" stroke-width=".17"/>
<path d="M39.4 110.4h.2v.7h-.2z" fill="#000"/>
<path d="M39.6 104h1v7.5h-1z" fill="#110f0a"/>
<path d="M39.6 104h1v7.5h-1z" fill="none" stroke="#00f" stroke-width=".17"/>
<path d="M39.4 109.1h.2v.7h-.2z" fill="#0ff"/>
<path d="M39.3 109.1h.3v.7h-.3z" fill="none" stroke="#000080" stroke-width=".17"/>
<path d="M36.7 115.2h6.5M43.2 100.3h-6.5a.89 .89 0 0 0-1 .9v13.1a.93 .93 0 0 0 1 .8" fill="none" stroke="#00f" stroke-width=".19"/>
<path d="M41.3 115.2v1.9" fill="none" stroke="#000" stroke-width=".19"/>
<circle cx="41.3" cy="117" r=".35" fill="#000080"/>
<circle cx="41.3" cy="117" r=".35" fill="none" stroke="#000080" stroke-width=".17"/>
<path d="M43.2 115.2v1.9" fill="none" stroke="#000" stroke-width=".19"/>
<circle cx="43.2" cy="117" r=".36" fill="#000080"/>
<circle cx="43.2" cy="117" r=".36" fill="none" stroke="#000080" stroke-width=".17"/>
<path d="M39.5 115.2v1.9" fill="none" stroke="#000" stroke-width=".19"/>
<circle cx="39.4" cy="117" r=".36" fill="#000080"/>
<circle cx="39.4" cy="117" r=".36" fill="none" stroke="#000080" stroke-width=".17"/>
<path d="M37.6 115.2v1.9" fill="none" stroke="#000" stroke-width=".19"/>
<circle cx="41.3" cy="117" r=".35" fill="#000080"/>
<circle cx="41.3" cy="117" r=".35" fill="none" stroke="#000080" stroke-width=".17"/>
<circle cx="43.2" cy="117" r=".36" fill="#000080"/>
<circle cx="43.2" cy="117" r=".36" fill="none" stroke="#000080" stroke-width=".17"/>
<circle cx="39.4" cy="117" r=".36" fill="#000080"/>
<circle cx="39.4" cy="117" r=".36" fill="none" stroke="#000080" stroke-width=".17"/>
<path d="M37.6 117.1h44.7" fill="none" stroke="#000080" stroke-width=".19"/>
<circle cx="39.4" cy="117" r=".36" fill="#000080"/>
<circle cx="39.4" cy="117" r=".36" fill="none" stroke="#000080" stroke-width=".17"/>
<circle cx="41.3" cy="117" r=".35" fill="#000080"/>
<circle cx="41.3" cy="117" r=".35" fill="none" stroke="#000080" stroke-width=".17"/>
<circle cx="43.2" cy="117" r=".36" fill="#000080"/>
<circle cx="43.2" cy="117" r=".36" fill="none" stroke="#000080" stroke-width=".17"/>
<circle cx="54.3" cy="117" r=".36" fill="#000080"/>
<circle cx="54.3" cy="117" r=".36" fill="none" stroke="#000080" stroke-width=".17"/>
<circle cx="61.8" cy="117" r=".36" fill="#000080"/>
<circle cx="61.8" cy="117" r=".36" fill="none" stroke="#000080" stroke-width=".17"/>
<path d="M52.5 107.7h130.5" fill="none" stroke="#000080" stroke-width=".19"/>
<circle cx="100.9" cy="107.7" r=".35" fill="#000080"/>
<circle cx="100.9" cy="107.7" r=".35" fill="none" stroke="#000080" stroke-width=".17"/>
<path d="M52.5 105.9h130.5" fill="none" stroke="#000080" stroke-width=".19"/>
<circle cx="82.3" cy="105.9" r=".35" fill="#000080"/>
<circle cx="82.3" cy="105.9" r=".35" fill="none" stroke="#000080" stroke-width=".17"/>
<path d="M162.5 83.5h5.6M163.6 82.6l1.8 .9-1.8 1zM165.4 82.6v1.9M166.7 82.6h.6l-.2 .4zM167.3 82.6l-1.1 .5" fill="none" stroke="#00f" stroke-width=".19"/>
<path d="M160.6 83.5h1.9M168.1 83.5h1.8" fill="none" stroke="#000" stroke-width=".19"/>
<text font-size="2.8" fill="#0000bf" x="264.2" y="188.6">www.segger.com</text>
<text font-size="2.7" fill="#000080" x="229.9" y="193.8">embOS/IP Switch Board V2.0 - J-Link OB</text>
<g font-size="2.4" fill="#0000bf">
<text x="264.2" y="185.8">J-Link</text>
<text x="274.1" y="185.8">Technology</text>
</g>
<text font-size="2.4" x="272.1" y="181.7">SEGGER</text>
<g font-size="2" fill="#000080">
<text x="43.2" y="45.8">External Debug Interface</text>
<text x="197.9" y="77.5">J-Link OB MCU</text>
<text x="54.4" y="98">USB J-Link OB</text>
<text x="142" y="111">J-Link OB Programming Pads</text>
<text x="279.6" y="198.6">-</text>
</g>
<g font-size="1.7">
<text x="21.7" y="4">1</text>
<text x="57.8" y="4">2</text>
<text x="93.9" y="4">3</text>
<text x="130" y="4">4</text>
<text x="166.1" y="4">5</text>
<text x="202.2" y="4">6</text>
<text x="238.3" y="4">7</text>
<text x="274.4" y="4">8</text>
<text x="5.3" y="28.9">A</text>
<text x="290.4" y="28.9">A</text>
<text x="44.6" y="51.5">1</text>
<text x="48.2" y="52.5">VTref</text>
<text x="55" y="52.5">SWDIO</text>
<text x="63.3" y="51.5">2</text>
<text x="44.6" y="55.2">3</text>
<text x="44.6" y="59">5</text>
<text x="48.2" y="56.2">#RES</text>
<text x="48.2" y="59.9">GND</text>
<text x="54.6" y="56.2">SWCLK</text>
<text x="56.8" y="59.9">SWO</text>
<text x="63.3" y="55.2">4</text>
<text x="63.3" y="59">6</text>
<text x="5.4" y="80.6">B</text>
<text x="185.4" y="83.2">10</text>
<text x="223.6" y="83.2">18</text>
<text x="290.5" y="80.6">B</text>
<text x="185.4" y="85">11</text>
<text x="185.4" y="86.9">12</text>
<text x="185.4" y="88.8">13</text>
<text x="189.9" y="84.1">PA0</text>
<text x="189.9" y="86">PA1</text>
<text x="189.9" y="87.8">PA2</text>
<text x="189.9" y="89.7">PA3</text>
<text x="217.9" y="84.1">PB0</text>
<text x="217.9" y="86">PB1</text>
<text x="217.9" y="87.8">PB2</text>
<text x="217.9" y="89.7">PB3</text>
<text x="223.6" y="85">19</text>
<text x="223.6" y="86.9">20</text>
<text x="223.6" y="88.8">39</text>
<text x="185.4" y="90.6">14</text>
<text x="185.4" y="92.5">15</text>
<text x="185.4" y="94.4">16</text>
<text x="189.9" y="91.6">PA4</text>
<text x="189.9" y="93.4">PA5</text>
<text x="189.9" y="95.3">PA6</text>
<text x="217.9" y="91.6">PB4</text>
<text x="217.9" y="93.4">PB5</text>
<text x="217.9" y="95.3">PB6</text>
<text x="223.6" y="90.6">40</text>
<text x="223.6" y="92.5">41</text>
<text x="223.6" y="94.4">42</text>
<text x="185.4" y="96.2">17</text>
<text x="185.4" y="99.9">29</text>
<text x="185.4" y="101.8">30</text>
<text x="189.9" y="97.2">PA7</text>
<text x="189.9" y="100.9">PA8</text>
<text x="217.9" y="97.2">PB7</text>
<text x="217.9" y="100.9">PB8</text>
<text x="223.6" y="96.2">43</text>
<text x="223.6" y="99.9">45</text>
<text x="223.6" y="101.8">46</text>
<text x="44" y="104.6">VCC</text>
<text x="45.7" y="106.5">D-</text>
<text x="50.3" y="103.7">1</text>
<text x="50.3" y="105.5">2</text>
<text x="50.3" y="107.4">3</text>
<text x="185.4" y="103.7">31</text>
<text x="185.4" y="105.5">32</text>
<text x="185.4" y="107.4">33</text>
<text x="189.9" y="102.7">PA9</text>
<text x="189.9" y="104.6">PA10</text>
<text x="189.9" y="106.5">PA11</text>
<text x="217.1" y="104.6">PB10</text>
<text x="217.1" y="106.5">PB11</text>
<text x="217.9" y="102.7">PB9</text>
<text x="223.6" y="103.7">21</text>
<text x="223.6" y="105.5">22</text>
<text x="223.6" y="107.4">25</text>
<text x="43.9" y="112.1">GND</text>
<text x="45.3" y="108.3">D+</text>
<text x="45.7" y="110.2">ID</text>
<text x="50.3" y="109.3">4</text>
<text x="50.3" y="111.1">5</text>
<text x="83.7" y="113">6</text>
<text x="87.4" y="113.9">IO4</text>
<text x="93.3" y="113.9">IO1</text>
<text x="98.7" y="113">1</text>
<text x="185.4" y="109.3">34</text>
<text x="185.4" y="111.1">37</text>
<text x="185.4" y="113">38</text>
<text x="189.9" y="108.3">PA12</text>
<text x="189.9" y="110.2">PA13/SWDIO</text>
<text x="189.9" y="112.1">PA14/SWCLK</text>
<text x="189.9" y="113.9">PA15</text>
<text x="217.1" y="108.3">PB12</text>
<text x="217.1" y="110.2">PB13</text>
<text x="217.1" y="112.1">PB14</text>
<text x="217.1" y="113.9">PB15</text>
<text x="223.6" y="109.3">26</text>
<text x="223.6" y="111.1">27</text>
<text x="223.6" y="113">28</text>
<text x="83.7" y="114.9">5</text>
<text x="83.7" y="116.7">4</text>
<text x="87.4" y="115.8">VCC</text>
<text x="87.4" y="117.6">IO3</text>
<text x="92.3" y="115.8">GND</text>
<text x="93.3" y="117.6">IO2</text>
<text x="98.7" y="114.9">2</text>
<text x="98.7" y="116.7">3</text>
<text x="147.1" y="114.9">1</text>
<text x="147.1" y="118.6">3</text>
<text x="150.7" y="115.8">VTref</text>
<text x="150.7" y="119.5">#RES</text>
<text x="157.1" y="119.5">SWCLK</text>
<text x="157.5" y="115.8">SWDIO</text>
<text x="165.8" y="114.9">2</text>
<text x="165.8" y="118.6">4</text>
<text x="186.2" y="116.7">5</text>
<text x="186.2" y="118.6">6</text>
<text x="189.9" y="117.6">PF0/OSC_IN</text>
<text x="189.9" y="119.5">PF1/OSC_OUT</text>
<text x="209" y="119.5">OSC32_IN/PC14</text>
<text x="217.1" y="117.6">PC13</text>
<text x="223.6" y="116.7">2</text>
<text x="223.6" y="118.6">3</text>
<text x="147.1" y="122.3">5</text>
<text x="150.7" y="123.2">GND</text>
<text x="159.3" y="123.2">SWO</text>
<text x="165.8" y="122.3">6</text>
<text x="185.4" y="124.2">44</text>
<text x="189.9" y="125.1">BOOT0</text>
<text x="207.3" y="121.4">OSC32_OUT/PC15</text>
<text x="223.6" y="120.4">4</text>
<text x="186.2" y="127.9">7</text>
<text x="186.2" y="131.6">1</text>
<text x="189.9" y="128.8">NRST</text>
<text x="223.6" y="131.6">EP</text>
<text x="5.4" y="132.3">C</text>
<text x="185.4" y="135.3">24</text>
<text x="185.4" y="137.2">48</text>
<text x="189.9" y="132.5">VBAT</text>
<text x="189.9" y="136.3">VDD_1</text>
<text x="216" y="136.3">VSS_1</text>
<text x="218.9" y="132.5">EP</text>
<text x="223.6" y="135.3">23</text>
<text x="223.6" y="137.2">47</text>
<text x="290.5" y="132.3">C</text>
<text x="185.4" y="139.1">36</text>
<text x="186.2" y="142.8">9</text>
<text x="189.9" y="140">VDDIO2</text>
<text x="189.9" y="138.1">VDD_2</text>
<text x="189.9" y="143.7">VDDA</text>
<text x="216" y="140">VSS_3</text>
<text x="216" y="138.1">VSS_2</text>
<text x="216.5" y="143.7">VSSA</text>
<text x="223.6" y="142.8">8</text>
<text x="223.6" y="139.1">35</text>
<text x="224.9" y="174.4">History / Changes</text>
<text x="5.3" y="184">D</text>
<text x="290.4" y="184">D</text>
<text x="224.9" y="191.2">Title</text>
<text x="224.9" y="196.8">Size</text>
<text x="234.2" y="196.8">Number</text>
<text x="271.5" y="196.8">Revision</text>
<text x="224.9" y="202.4">Date: 151019</text>
<text x="227.7" y="198.7">A3</text>
<text x="262.2" y="202.4">Sheet</text>
<text x="269.6" y="202.4">/</text>
<text x="21.7" y="207">1</text>
<text x="57.8" y="207">2</text>
<text x="93.9" y="207">3</text>
<text x="130" y="207">4</text>
<text x="166.1" y="207">5</text>
<text x="202.2" y="207">6</text>
<text x="224.9" y="204.2">File:</text>
<text x="238.3" y="207">7</text>
<text x="262.2" y="204.2">Drawn:</text>
<text x="274.4" y="207">8</text>
</g>
<g font-size="1.7" fill="#800000">
<text x="36.4" y="52.5">VCC3V3</text>
<text x="39.2" y="59.9">GND</text>
<text x="197.9" y="54.3">DEBUGIF</text>
<text x="146.3" y="75.7">VCC3V3</text>
<text x="152.5" y="79.5">VCC5V_OB</text>
<text x="74.2" y="99.9">VCC5V_OB</text>
<text x="54.7" y="112.1">GND</text>
<text x="139" y="115.8">VCC3V3</text>
<text x="101" y="122.3">GND</text>
<text x="141.7" y="123.2">GND</text>
<text x="177.1" y="125.1">GND</text>
<text x="241.3" y="129.8">VCC3V3</text>
<text x="60" y="135.3">GND</text>
<text x="170.6" y="132.5">VCC3V3</text>
<text x="227.8" y="148.4">GND</text>
<text x="242.7" y="148.4">GND</text>
</g>
<g font-size="1.7" fill="#000080">
<text x="46.9" y="49.7">J5</text>
<text x="173.6" y="49.7">DEBUGIF</text>
<text x="46.9" y="62.7">TC2030-IDC</text>
<text x="141.4" y="82.3">R32</text>
<text x="141.6" y="80.4">47k</text>
<text x="159.6" y="81.3">LTST-C170KGKT</text>
<text x="164.3" y="79.5">D6</text>
<text x="175" y="82.3">R33</text>
<text x="188.5" y="81.3">U5</text>
<text x="140.9" y="87.8">100R</text>
<text x="140.9" y="86">100R</text>
<text x="147.9" y="86.9">R35</text>
<text x="148" y="85">R34</text>
<text x="174.5" y="84.1">560R</text>
<text x="140.9" y="91.6">100R</text>
<text x="148" y="90.6">R36</text>
<text x="45.1" y="99.9">J6</text>
<text x="86.1" y="111.1">D7</text>
<text x="149.4" y="113">J7</text>
<text x="35.4" y="117.1" transform="rotate(-90 35.4 117.1)">Wuerth 651 005 161 21</text>
<text x="48.8" y="124.2">C48</text>
<text x="60.5" y="125.1" transform="rotate(-90 60.5 125.1)">R37</text>
<text x="62.4" y="124.9" transform="rotate(-90 62.4 124.9)">10k</text>
<text x="86.1" y="120.4">NUP4114UCW1T2G</text>
<text x="48.8" y="126">100n</text>
<text x="149.4" y="126">TC2030-IDC</text>
<text x="248.2" y="131.6">VDD, VDDA decoupling</text>
<text x="246.2" y="138.9">C50</text>
<text x="246.2" y="140.7">1u</text>
<text x="253.6" y="138.9">C51</text>
<text x="253.6" y="140.7">100n</text>
<text x="261.1" y="138.9">C52</text>
<text x="261.1" y="140.7">100n</text>
<text x="268.5" y="138.9">C53</text>
<text x="268.5" y="140.7">100n</text>
<text x="188.5" y="146.5">STM32F072C8U6</text>
<text x="238.9" y="198.7">-</text>
<text x="267.1" y="202.5">3</text>
<text x="271.9" y="202.5">3</text>
<text x="229.6" y="204.3">Sheet04_OB.SchDoc</text>
<text x="268.7" y="204.3">VK</text>
</g>
<g font-size="1.7" fill="#003a70">
<text x="174.6" y="52.5">SWDIO</text>
<text x="174.6" y="54.3">SWCLK</text>
<text x="174.6" y="56.2">SWO</text>
<text x="174.6" y="58">#RESET</text>
</g>
<g font-size="1.4" fill="#800000">
<text x="91.6" y="51.6">SWDIO</text>
<text x="91.6" y="53.5">SWCLK</text>
<text x="91.6" y="55.3">SWO</text>
<text x="91.6" y="57.2">#RESET</text>
<text x="155" y="87">SWCLKR</text>
<text x="155" y="85.1">#RESETR</text>
<text x="155" y="88.9">SWO</text>
<text x="155" y="90.7">SWDIOR</text>
<text x="91.6" y="107.4">OB_D_P</text>
<text x="91.6" y="105.6">OB_D_N</text>
<text x="175.5" y="111.2">SWCLK_OB</text>
<text x="175.5" y="109.3">SWDIO_OB</text>
<text x="46.9" y="116.8">Shield_OB</text>
<text x="175.5" y="127.9">#RESET_OB</text>
</g>
<text font-size=".9" fill="#0000bf" x="271.5" y="184.8">TM</text>
</svg>
